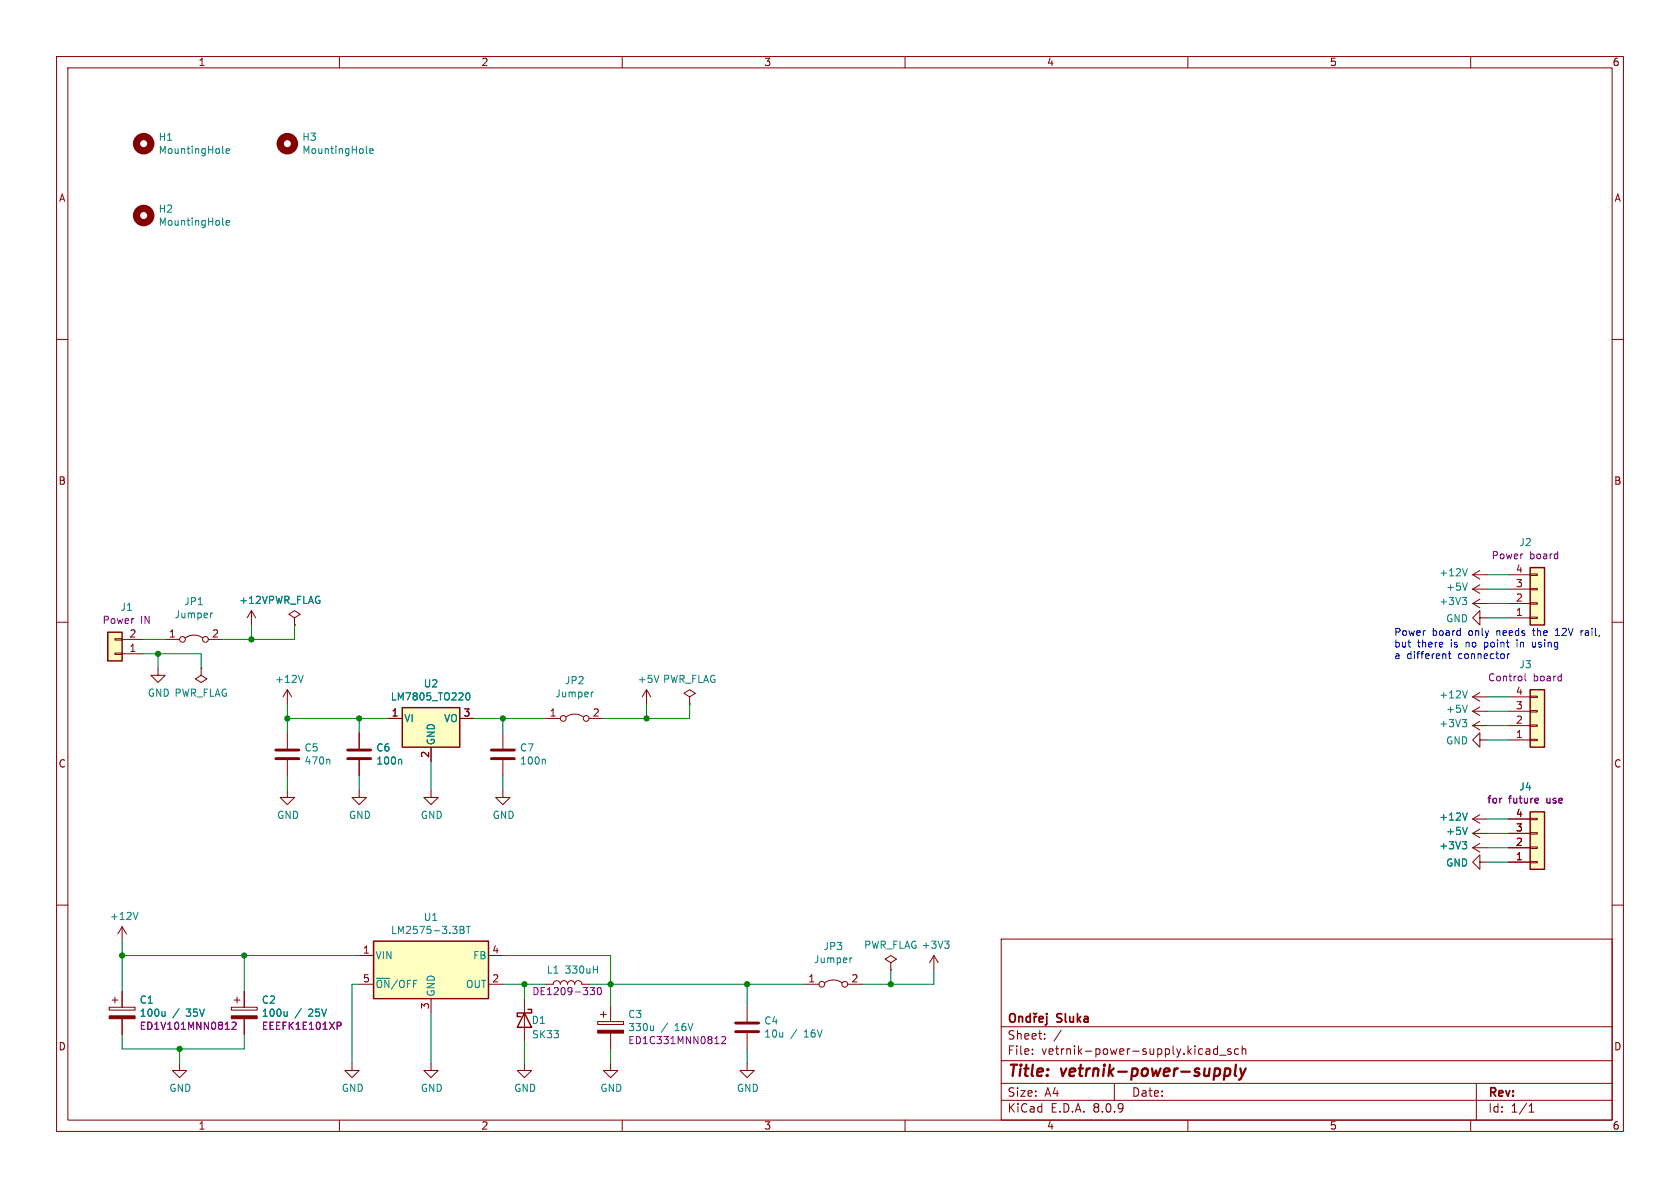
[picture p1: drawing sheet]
<svg xmlns="http://www.w3.org/2000/svg" width="297mm" height="210mm" viewBox="0 0 297 210" stroke-linecap="round" stroke-linejoin="round" font-family="sans-serif">
<g fill="none" stroke="#840000" stroke-width=".18">
<path d="M10 10h277v190h-277zM12 12h273v186h-273zM60 10v2M110 10v2M160 10v2M210 10v2M260 10v2M10 60h2M285 60h2M10 110h2M29.2 113h2.5M32.8 112.8a2.54 2.54 0 0 1 3 0"/>
<path d="M36.8 113h2.6M260.3 106.7l1.3 .7M260.3 106.7h2.6M261.6 105.9l-1.3 .8M285 110h2M63.5 139.7v1.3h1.3l-1.3 1.2-1.3-1.2h1.3M10 160h2M177 166h108v32h-108zM285 160h2M60 198v2M110 198v2M160 198v2"/>
<path d="M177 194.5h108M177 191.5h108M177 187.5h108M177 181.5h108M182.5 186.3v.1M182.5 185.5v.1M184.7 183.6v.1M184.7 182.8v.1M187.6 182.1l-1.3 2M197 191.5v3M210 198v2M213.8 185.5l.1 .9"/>
<path d="M213.9 186.3l-.2 .1M213.9 185.8h-.2M215.2 184.9v1.5M215.2 185.5l-.4-.1-.3 .3v.4l.2 .2h.5M215.6 186.5h1.1M217.6 185.5l-.4-.1-.2 .2 .1 .2 .5 .2v.3h-.6M219 185.5l-.5-.1-.3 .3v.4l.2 .2h.6M219.6 185.5l.2-.1 .4 .1v.9M219.6 184.9v1.5M260 198v2M261 191.5v6.5M270.3 196.6h.9"/>
<path d="M270.3 195.5l.4-.4v1.5"/>
<circle cx="32.3" cy="113" r=".51"/>
<circle cx="36.3" cy="113" r=".51"/>
</g>
<path d="M216.8 188.9l.6 .1 .1 .3-.1 .5-.4 .4M218.5 188.2l-.2 1.7 .2 .3M219.3 188.9l.3 1.3M219.6 190.2l-.3 .5-.3 .2M220.2 188.9l-.6 1.3" fill="none" stroke="#840000" stroke-width=".4"/>
<path d="M178.7 179.3a.5 .5 0 0 1 .5-.1 .5 .5 0 0 1 .3 .5v.5a.5 .5 0 0 1-.5 .5 .5 .5 0 0 1-.5-.5v-.5zM180.1 179.7v1M180.1 179.8l.2-.1 .4 .1 .1 .9M182.1 179.8l-.4-.1-.3 .3v.4l.2 .2h.5M182.1 179.2v1.5M182.7 179.1l.3 .2 .3-.2M182.8 179.7v1M183.3 179.7l-.3 .1-.2 .2M185.1 179.2v.1M185.1 179.7v1.3l-.3 .2M183.7 180.2l.7-.2-.1-.2-.4-.1-.2 .2 .1 .7h.5" fill="none" stroke="#840000" stroke-width=".3"/>
<path d="M37.6 108.4l-.3 .1M258.5 105.6h.8l-.4 .5M259 106.1l.3 .2v.3l-.3 .3" fill="none" stroke="#008484" stroke-width=".18"/>
<path d="M270.5 100.3h2.5v10.2h-2.5z" fill="#ffffc2"/>
<g fill="none" stroke="#840000" stroke-width=".18">
<path d="M44.4 108l-.7 1.2M44.4 108v2.5M44.4 108l.8 1.2M52.1 109.2l1-.6-1-.6-1 .6 1 .6v1.3M52.1 110.5h.1M261.6 109.2v-1.2l-1.3 1.2 1.3 1.3v-1.3h1.3M266.7 109.2h3.8M266.7 106.7h3.8M266.7 104.1h3.8M266.7 101.6h3.8M270.5 101.5h1.3v.2h-1.3zM270.5 104h1.3v.3h-1.3z"/>
<path d="M270.5 106.6h1.3v.2h-1.3zM270.5 109.1h1.3v.2h-1.3zM50.8 121.9l-.8 1.3M50.8 121.9v2.6M50.8 121.9l.8 1.3M19.3 178.1h4.6v.5h-4.6zM19.8 176.8h1M20.3 176.3v1M21.6 163.8v2.6M21.6 175.3v2.8M21.6 163.8l-.8 1.3M21.6 163.8l.8 1.3"/>
<path d="M165.1 168.9l-.8 1.3M165.1 168.9v2.6M165.1 168.9l.8 1.3M21.6 180.1v2.8"/>
</g>
<path d="M270.5 100.3h2.5v10.2h-2.5z" fill="none" stroke="#840000" stroke-width=".25"/>
<path d="M19.3 179.6h4.6v.5h-4.6z" fill="#840000" stroke="#840000" stroke-width=".18"/>
<path d="M39.4 39.6l.1 .2M40 39.4l.6-.1-.1-.3h-.4l-.1 .2v.6h.5M64.8 26.9l.1 .2M65.4 26.7l.6-.1-.1-.3h-.4l-.1 .2v.6h.5M53.6 119.4l-.4 1.2M24.4 161.3l-.4 1.3M29.2 178.8v.8M29.2 179.5l-.2 .1M167 166.4h.8l-.4 .4M167.5 166.8l.3 .3v.3l-.3 .2" fill="none" stroke="#008484" stroke-width=".18"/>
<path d="M41 180.8l.5-.1 .3 .4-.8 .9h.8" fill="none" stroke="#840084" stroke-width=".18"/>
<g fill="none" stroke="#840000" stroke-width="1.3">
<circle cx="25.4" cy="38.1" r="1.27"/>
<circle cx="50.8" cy="25.4" r="1.27"/>
</g>
<path d="M19 111.8h2.6v5h-2.6z" fill="#ffffc2"/>
<g fill="none" stroke="#840000" stroke-width=".18">
<path d="M20.3 112.9h1.3v.3h-1.3zM20.3 115.4h1.3v.3h-1.3zM21.6 115.6h3.8M21.6 113h3.8M63.5 129.5v2.8M63.5 134.4v2.8M76.2 139.7v1.3h1.3l-1.3 1.2-1.3-1.2h1.3M88.9 139.7v1.3h1.3l-1.3 1.2-1.3-1.2h1.3M88.9 129.5v2.8M88.9 134.4v2.8M92.7 176.5v7.7M96.5 174h1.3a.64 .64 0 0 1 .6-.6 .64 .64 0 0 1 .7 .6 .64 .64 0 0 1 .6-.6 .64 .64 0 0 1 .6 .6 .64 .64 0 0 1 .7-.6 .64 .64 0 0 1 .6 .6 .64 .64 0 0 1 .6-.6 .64 .64 0 0 1 .7 .6h1.2"/>
<path d="M76.2 188v1.2h1.3l-1.3 1.3-1.3-1.3h1.3M92.7 188v1.2h1.3l-1.3 1.3-1.3-1.3h1.3"/>
</g>
<path d="M19 111.8h2.6v5h-2.6zM92.7 179.1l1.3 2.5h-2.6zM93.3 178.4h.7v.7h-2.6v.6h.7" fill="none" stroke="#840000" stroke-width=".25"/>
<circle cx="25.4" cy="25.4" r="1.27" fill="none" stroke="#840000" stroke-width="1.3"/>
<path d="M39.4 26.9l.1 .2M40 26.7l.6-.1-.1-.3h-.4l-.1 .2v.6h.5M70.8 134.2l.2 .2v.7M96.2 134.2l.2 .2v.7M104.9 171.4h.7M105.6 170.8v1.2" fill="none" stroke="#008484" stroke-width=".18"/>
<path d="M61.5 134.1h4M61.5 132.6h4M86.9 134.1h4M86.9 132.6h4" fill="none" stroke="#840000" stroke-width=".51"/>
<path d="M104.3 174.6h.8l-.4 .5 .3 .1v.5l-.1 .1h-.5M105.7 174.7l.2-.1a.68 .68 0 0 1 .4 .6 .68 .68 0 0 1-.4 .6l-.2-.1-.1-.3z" fill="none" stroke="#840084" stroke-width=".18"/>
<path d="M66 166.4h20.4v10.1h-20.4z" fill="#ffffc2"/>
<path d="M66 166.4h20.4v10.1h-20.4z" fill="none" stroke="#840000" stroke-width=".25"/>
<g fill="none" stroke="#840000" stroke-width=".18">
<path d="M50.8 139.7v1.3h1.3l-1.3 1.2-1.3-1.2h1.3M50.8 129.5v2.8M50.8 134.4v2.8M96.5 127h2.6M100.1 126.7a2.54 2.54 0 0 1 3 0M104.1 127h2.6M114.3 121.9l-.8 1.3M114.3 121.9v2.6M114.3 121.9l.8 1.3M121.9 123.2l1-.6-1-.7-1 .7 1 .6v1.3M121.9 124.5h.1M260.3 123.2l1.3 .8"/>
<path d="M260.3 123.2h2.6M261.6 122.4l-1.3 .8M260.3 147.3l1.3 .8M260.3 147.3h2.6M261.6 146.6l-1.3 .7M40.9 178.1h4.6v.5h-4.6zM41.4 176.8h1M41.9 176.3v1M43.2 175.3v2.8M63.5 168.9h2.5M63.5 174h2.5M76.2 176.5v2.6"/>
<path d="M86.4 168.9h2.5M86.4 174h2.5M157.5 170.2l1-.7-1-.6-1 .6 1 .7v1.3M157.5 171.5h.1M31.7 188v1.2h1.3l-1.3 1.3-1.2-1.3h1.2M43.2 180.1v2.8M62.2 188v1.2h1.3l-1.3 1.3-1.2-1.3h1.2"/>
<circle cx="99.6" cy="127" r=".51"/>
<circle cx="103.6" cy="127" r=".51"/>
</g>
<path d="M116.5 119.4l-.4 1.2M58.1 134.2l.2 .2v.7M104.9 122.3l-.3 .2M259.4 122.1l-.4 1.3M259.4 146.2l-.4 1.3M50.8 178.8v.8M50.8 179.5l-.2 .1M81.3 163.7h.5l.2 .3-.2 .4 .2 .1 .1 .3-.3 .2h-.5zM81.3 164.4h.5M82.4 163.7h.8M82.8 163.7v1.3" fill="none" stroke="#008484" stroke-width=".18"/>
<path d="M40.9 179.6h4.6v.5h-4.6z" fill="#840000" stroke="#840000" stroke-width=".18"/>
<path d="M59.6 180.7h.5l.2 .2-.1 .4-.6 .1" fill="none" stroke="#840084" stroke-width=".18"/>
<path d="M48.8 134.1h4M48.8 132.6h4" fill="none" stroke="#840000" stroke-width=".51"/>
<path d="M270.5 143.5h2.5v10.2h-2.5z" fill="#ffffc2"/>
<g fill="none" stroke="#840000" stroke-width=".18">
<path d="M260.3 128.3l1.3 .7M260.3 128.3h2.6M261.6 130.8v-1.3l-1.3 1.3 1.3 1.3v-1.3h1.3M261.6 127.5l-1.3 .8M260.3 149.9h2.6M260.3 149.9l1.3 .7M261.6 152.4v-1.3l-1.3 1.3 1.3 1.3v-1.3h1.3M261.6 149.1l-1.3 .8M266.7 152.4h3.8M266.7 149.9h3.8M266.7 147.3h3.8M266.7 144.8h3.8"/>
<path d="M270.5 144.7h1.3v.2h-1.3zM270.5 147.2h1.3v.2h-1.3zM270.5 149.7h1.3v.3h-1.3zM270.5 152.3h1.3v.2h-1.3zM132.1 177.8v2.8M142.2 174h2.6M145.8 173.7a2.54 2.54 0 0 1 3 0M149.9 174h2.5M132.1 182.6v2.8"/>
<circle cx="145.3" cy="174" r=".51"/>
<circle cx="149.4" cy="174" r=".51"/>
</g>
<path d="M270.5 143.5h2.5v10.2h-2.5z" fill="none" stroke="#840000" stroke-width=".25"/>
<path d="M271.5 141.1l.4 .1 .1 .2-.6 .1M271.9 141.9l-.4 .1" fill="none" stroke="#840084" stroke-width=".18"/>
<path d="M258.5 127.2h.8l-.4 .5M259 127.7l.3 .2v.3l-.3 .3M258.5 148.8h.8l-.4 .5M259 149.3l.3 .2v.3l-.3 .3M150.6 169.3l-.3 .1" fill="none" stroke="#008484" stroke-width=".18"/>
<path d="M130 182.4h4.1M130 180.8h4.1" fill="none" stroke="#840000" stroke-width=".51"/>
<path d="M270.5 121.9h2.5v10.2h-2.5z" fill="#ffffc2"/>
<g fill="none" stroke="#840000" stroke-width=".18">
<path d="M260.3 125.7h2.6M260.3 125.7l1.3 .8M261.6 125l-1.3 .7M266.7 130.8h3.8M266.7 128.3h3.8M266.7 125.7h3.8M266.7 123.2h3.8M270.5 123.1h1.3v.2h-1.3zM270.5 125.6h1.3v.3h-1.3zM270.5 128.1h1.3v.3h-1.3zM270.5 130.7h1.3v.2h-1.3zM260.3 144.8l1.3 .7"/>
<path d="M260.3 144.8h2.6M261.6 144l-1.3 .8M106.2 179.3h1M106.7 178.8v1M107.9 177.8v2.8M105.7 180.6h4.5v.5h-4.5zM107.9 188v1.2h1.3l-1.3 1.3-1.2-1.3h1.2M107.9 182.6v2.8M132.1 188v1.2h1.2l-1.2 1.3-1.3-1.3h1.3"/>
</g>
<path d="M270.5 121.9h2.5v10.2h-2.5z" fill="none" stroke="#840000" stroke-width=".25"/>
<path d="M269.6 119.1v1.1l.2 .2M127.6 183.4l.5-.2 .2 .4-.8 .9h.8" fill="none" stroke="#840084" stroke-width=".18"/>
<path d="M259.4 124.7l-.4 1.2M259.4 143.7l-.4 1.3M115.5 181.3v.9M115.5 182.1l-.1 .1" fill="none" stroke="#008484" stroke-width=".18"/>
<path d="M105.7 182.1h4.5v.5h-4.5z" fill="#840000" stroke="#840000" stroke-width=".18"/>
<path d="M71.1 125.1h10.2v7h-10.2z" fill="#ffffc2"/>
<path d="M71.1 125.1h10.2v7h-10.2z" fill="none" stroke="#840000" stroke-width=".25"/>
<g fill="none" stroke="#840000" stroke-width=".18">
<path d="M27.9 118.1v1.3h1.3l-1.3 1.3-1.2-1.3h1.2M35.6 118.1v1.3l1 .6-1 .7-1.1-.7 1.1-.6M35.6 118.1h.1M52.1 110.5h.1M260.3 101.6l1.3 .8M260.3 101.6h2.6M260.3 104.1l1.3 .8M260.3 104.1h2.6M261.6 100.8l-1.3 .8M261.6 103.4l-1.3 .7M63.5 129.5v2.8M63.5 134.4v2.8"/>
<path d="M68.6 127h2.5M76.2 132.1v2.5M81.3 127h2.5M266.7 152.4h3.8M266.7 149.9h3.8M266.7 147.3h3.8M266.7 144.8h3.8M21.6 175.3v2.8M43.2 175.3v2.8M21.6 180.1v2.8M43.2 180.1v2.8"/>
</g>
<path d="M259.4 100.5l-.4 1.3M259.4 103.1l-.4 1.2M70.8 134.2l.2 .2v.7M82.5 122.5h.1a.68 .68 0 0 1 .5 .6 .68 .68 0 0 1-.5 .6 .84 .84 0 0 1-.1-1.2zM258.5 148.8h.8l-.4 .5M259 149.3l.3 .2v.3l-.3 .3M259.4 146.2l-.4 1.3M259.4 143.7l-.4 1.3M29.2 178.8v.8M29.2 179.5l-.2 .1M50.8 178.8v.8M50.8 179.5l-.2 .1" fill="none" stroke="#008484" stroke-width=".18"/>
<path d="M256 115.6h.5M256.2 115.2v1l.3 .2M266.5 115.6v.8M266.9 115.6l-.4 .2M268.2 113.1v.1M268.2 113.5v.9M270.9 113.5v.7l.4 .2M275 112.3h.7M275.2 111.2l-.2 .2M279.5 111.5v.8M279.9 111.5l-.4 .2" fill="none" stroke="#0000c2" stroke-width=".18"/>
<g fill="none" stroke="#008400" stroke-width=".18">
<path d="M25.4 115.6h10.2v2.5M25.4 113h3.8M27.9 115.6v2.5M44.4 110.5v2.5M52.1 110.5v2.5h-12.7M262.9 106.7h3.8M262.9 101.6h3.8M262.9 109.2h3.8M262.9 104.1h3.8M50.8 127h17.8M50.8 124.5v5M50.8 137.2v2.5"/>
<path d="M63.5 127v2.5M63.5 137.2v2.5M76.2 134.6v5.1M83.8 127h12.7M88.9 127v2.5M88.9 137.2v2.5M114.3 124.5v2.5M121.9 124.5v2.5h-15.2M262.9 125.7h3.8M262.9 123.2h3.8M262.9 130.8h3.8M262.9 128.3h3.8"/>
<path d="M262.9 147.3h3.8M262.9 144.8h3.8M262.9 149.9h3.8M262.9 152.4h3.8M21.6 168.9h41.9M21.6 166.4v8.9M43.2 168.9v6.4M63.5 174h-1.3v14M76.2 179.1v8.9M88.9 168.9h19v8.9M88.9 174h7.6M92.7 174v2.5"/>
<path d="M104.1 174h38.1M132.1 174v3.8M157.5 171.5v2.5M165.1 171.5v2.5h-12.7M21.6 182.9v2.5h21.6v-2.5M31.7 185.4v2.6M92.7 184.2v3.8M107.9 185.4v2.6M132.1 185.4v2.6"/>
</g>
<path d="M271.5 141.1l.4 .1 .1 .2-.6 .1M271.9 141.9l-.4 .1M41 180.8l.5-.1 .3 .4-.8 .9h.8M59.6 180.7h.5l.2 .2-.1 .4-.6 .1" fill="none" stroke="#840084" stroke-width=".18"/>
<g fill="#008400" stroke="#008400" stroke-width=".18">
<circle cx="63.5" cy="127" r=".46"/>
<circle cx="132.1" cy="174" r=".46"/>
<circle cx="114.3" cy="127" r=".46"/>
<circle cx="88.9" cy="127" r=".46"/>
<circle cx="107.9" cy="174" r=".46"/>
<circle cx="44.4" cy="113" r=".46"/>
<circle cx="21.6" cy="168.9" r=".46"/>
<circle cx="50.8" cy="127" r=".46"/>
<circle cx="27.9" cy="115.6" r=".46"/>
<circle cx="92.7" cy="174" r=".46"/>
<circle cx="31.7" cy="185.4" r=".46"/>
<circle cx="43.2" cy="168.9" r=".46"/>
<circle cx="157.5" cy="174" r=".46"/>
</g>
<g font-size="2.8" fill="#840000">
<text x="178" y="190.9">Title:</text>
<text x="187.7" y="190.9">vetrnik-power-supply</text>
</g>
<g font-size="2.1" fill="#840000">
<text x="178" y="184">Sheet:</text>
<text x="187" y="181.2">Sluka</text>
<text x="178" y="186.7">File:</text>
<text x="184.1" y="186.7">vetrnik-power-supply.kicad_sch</text>
<text x="178" y="196.9">KiCad</text>
<text x="178" y="194.1">Size:</text>
<text x="184.7" y="194.1">A4</text>
<text x="185.7" y="196.9">E.D.A.</text>
<text x="193.3" y="196.9">8.0.9</text>
<text x="200" y="194.1">Date:</text>
<text x="263" y="194.3">Rev:</text>
<text x="263" y="196.9">Id:</text>
<text x="267.1" y="196.9">1/1</text>
</g>
<g font-size="1.8" fill="#840000">
<text x="35" y="11.9">1</text>
<text x="85" y="11.9">2</text>
<text x="135" y="11.9">3</text>
<text x="185" y="11.9">4</text>
<text x="235" y="11.9">5</text>
<text x="285" y="11.9">6</text>
<text x="10.3" y="35.9">A</text>
<text x="285.3" y="35.9">A</text>
<text x="10.3" y="85.9">B</text>
<text x="285.3" y="85.9">B</text>
<text x="267.9" y="101.3">4</text>
<text x="267.9" y="106.4">2</text>
<text x="267.9" y="103.9">3</text>
<text x="22.8" y="112.8">2</text>
<text x="29.8" y="112.8">1</text>
<text x="37.4" y="112.8">2</text>
<text x="267.9" y="109">1</text>
<text x="22.8" y="115.3">1</text>
<text x="267.9" y="125.5">3</text>
<text x="267.9" y="122.9">4</text>
<text x="69.1" y="126.7">1</text>
<text x="81.8" y="126.7">3</text>
<text x="97.1" y="126.7">1</text>
<text x="104.7" y="126.7">2</text>
<text x="267.9" y="130.6">1</text>
<text x="267.9" y="128">2</text>
<text x="10.3" y="135.9">C</text>
<text x="75.9" y="134.1" transform="rotate(-90 75.9 134.1)">2</text>
<text x="285.3" y="135.9">C</text>
<text x="267.9" y="149.6">2</text>
<text x="267.9" y="147.1">3</text>
<text x="267.9" y="144.5">4</text>
<text x="267.9" y="152.1">1</text>
<text x="64.1" y="168.7">1</text>
<text x="64.1" y="173.7">5</text>
<text x="86.9" y="173.7">2</text>
<text x="86.9" y="168.7">4</text>
<text x="142.8" y="173.7">1</text>
<text x="150.4" y="173.7">2</text>
<text x="75.9" y="178.5" transform="rotate(-90 75.9 178.5)">3</text>
<text x="10.3" y="185.9">D</text>
<text x="285.3" y="185.9">D</text>
<text x="35" y="199.9">1</text>
<text x="85" y="199.9">2</text>
<text x="135" y="199.9">3</text>
<text x="185" y="199.9">4</text>
<text x="235" y="199.9">5</text>
<text x="285" y="199.9">6</text>
</g>
<g font-size="1.8" fill="#008484">
<text x="27.9" y="25.1">H1</text>
<text x="27.9" y="27.4">MountingHole</text>
<text x="53.3" y="25.1">H3</text>
<text x="53.3" y="27.4">MountingHole</text>
<text x="27.9" y="37.8">H2</text>
<text x="27.9" y="40.1">MountingHole</text>
<text x="268.5" y="96.7">J2</text>
<text x="32.5" y="107.2">JP1</text>
<text x="42.2" y="107">+12V PWR_FLAG</text>
<text x="254.3" y="107.2">+3V3</text>
<text x="254.3" y="102.1">+12V</text>
<text x="255.6" y="104.6">+5V</text>
<text x="21.2" y="108.2">J1</text>
<text x="30.8" y="109.5">Jumper</text>
<text x="255.6" y="110.2">GND</text>
<text x="268.5" y="118.3">J3</text>
<text x="26" y="123.4">GND PWR_FLAG</text>
<text x="48.5" y="120.9">+12V</text>
<text x="69" y="124">LM7805_TO220</text>
<text x="74.8" y="121.7">U2</text>
<text x="98.1" y="123.5">Jumper</text>
<text x="99.8" y="121.2">JP2</text>
<text x="112.6" y="120.9">+5V</text>
<text x="117.1" y="120.9">PWR_FLAG</text>
<text x="254.3" y="123.7">+12V</text>
<text x="71.4" y="127.9">VI</text>
<text x="77.1" y="131.8" transform="rotate(-90 77.1 131.8)">GND</text>
<text x="78.4" y="127.9">VO</text>
<text x="254.3" y="128.8">+3V3</text>
<text x="255.6" y="131.8">GND</text>
<text x="255.6" y="126.2">+5V</text>
<text x="53.7" y="133">C5</text>
<text x="53.7" y="135.4">470n</text>
<text x="66.4" y="133">C6</text>
<text x="66.4" y="135.4">100n</text>
<text x="91.8" y="133">C7</text>
<text x="91.8" y="135.4">100n</text>
<text x="268.5" y="139.9">J4</text>
<text x="48.9" y="145">GND</text>
<text x="61.6" y="145">GND</text>
<text x="74.3" y="145">GND</text>
<text x="87" y="145">GND</text>
<text x="254.3" y="145.3">+12V</text>
<text x="255.6" y="147.8">+5V</text>
<text x="254.3" y="150.3">+3V3</text>
<text x="255.6" y="153.4">GND</text>
<text x="19.3" y="162.8">+12V</text>
<text x="69" y="165.3">LM2575-3.3BT</text>
<text x="74.8" y="163">U1</text>
<text x="152.7" y="167.9">PWR_FLAG +3V3</text>
<text x="66.3" y="169.8">VIN</text>
<text x="83.5" y="169.8">FB</text>
<text x="96.6" y="172.3">L1</text>
<text x="99.7" y="172.3">330uH</text>
<text x="143.8" y="170.5">Jumper</text>
<text x="145.5" y="168.1">JP3</text>
<text x="24.6" y="177.6">C1</text>
<text x="24.6" y="179.9">100u</text>
<text x="30.5" y="179.9">/</text>
<text x="33" y="179.9">35V</text>
<text x="46.2" y="177.6">C2</text>
<text x="46.2" y="179.9">100u</text>
<text x="52.1" y="179.9">/</text>
<text x="54.6" y="179.9">25V</text>
<text x="66.3" y="174.9">~{ON}/OFF</text>
<text x="77.1" y="176.3" transform="rotate(-90 77.1 176.3)">GND</text>
<text x="82.3" y="174.9">OUT</text>
<text x="93.9" y="181.2">D1</text>
<text x="94" y="183.7">SK33</text>
<text x="111" y="180.2">C3</text>
<text x="111" y="182.5">330u</text>
<text x="116.9" y="182.5">/</text>
<text x="119.4" y="182.5">16V</text>
<text x="135" y="181.3">C4</text>
<text x="135" y="183.6">10u</text>
<text x="139.7" y="183.6">/</text>
<text x="142.3" y="183.6">16V</text>
<text x="29.8" y="193.2">GND</text>
<text x="60.3" y="193.2">GND</text>
<text x="74.3" y="193.2">GND</text>
<text x="90.8" y="193.2">GND</text>
<text x="106" y="193.2">GND</text>
<text x="130.2" y="193.2">GND</text>
</g>
<g font-size="1.8" fill="#840084">
<text x="263.6" y="99.1">Power</text>
<text x="270.4" y="99.1">board</text>
<text x="18" y="110.5">Power</text>
<text x="24.8" y="110.5">IN</text>
<text x="263" y="120.6">Control</text>
<text x="271" y="120.6">board</text>
<text x="262.9" y="142.2">for</text>
<text x="266.7" y="142.2">future</text>
<text x="273.5" y="142.2">use</text>
<text x="94" y="176.1">DE1209-330</text>
<text x="24.6" y="182.2">ED1V101MNN0812</text>
<text x="46.2" y="182.2">EEEFK1E101XP</text>
<text x="111" y="184.8">ED1C331MNN0812</text>
</g>
<g font-size="1.8" fill="#0000c2">
<text x="246.4" y="112.5">Power</text>
<text x="253.2" y="112.5">board</text>
<text x="259.7" y="112.5">only</text>
<text x="264.8" y="112.5">needs</text>
<text x="271.5" y="112.5">the</text>
<text x="275.6" y="112.5">12V</text>
<text x="280.3" y="112.5">rail,</text>
<text x="246.4" y="114.5">but</text>
<text x="246.4" y="116.6">a</text>
<text x="248.7" y="116.6">different</text>
<text x="250.6" y="114.5">there</text>
<text x="256.6" y="114.5">is</text>
<text x="257.9" y="116.6">connector</text>
<text x="259.4" y="114.5">no</text>
<text x="262.9" y="114.5">point</text>
<text x="268.8" y="114.5">in</text>
<text x="271.7" y="114.5">using</text>
</g>
</svg>
